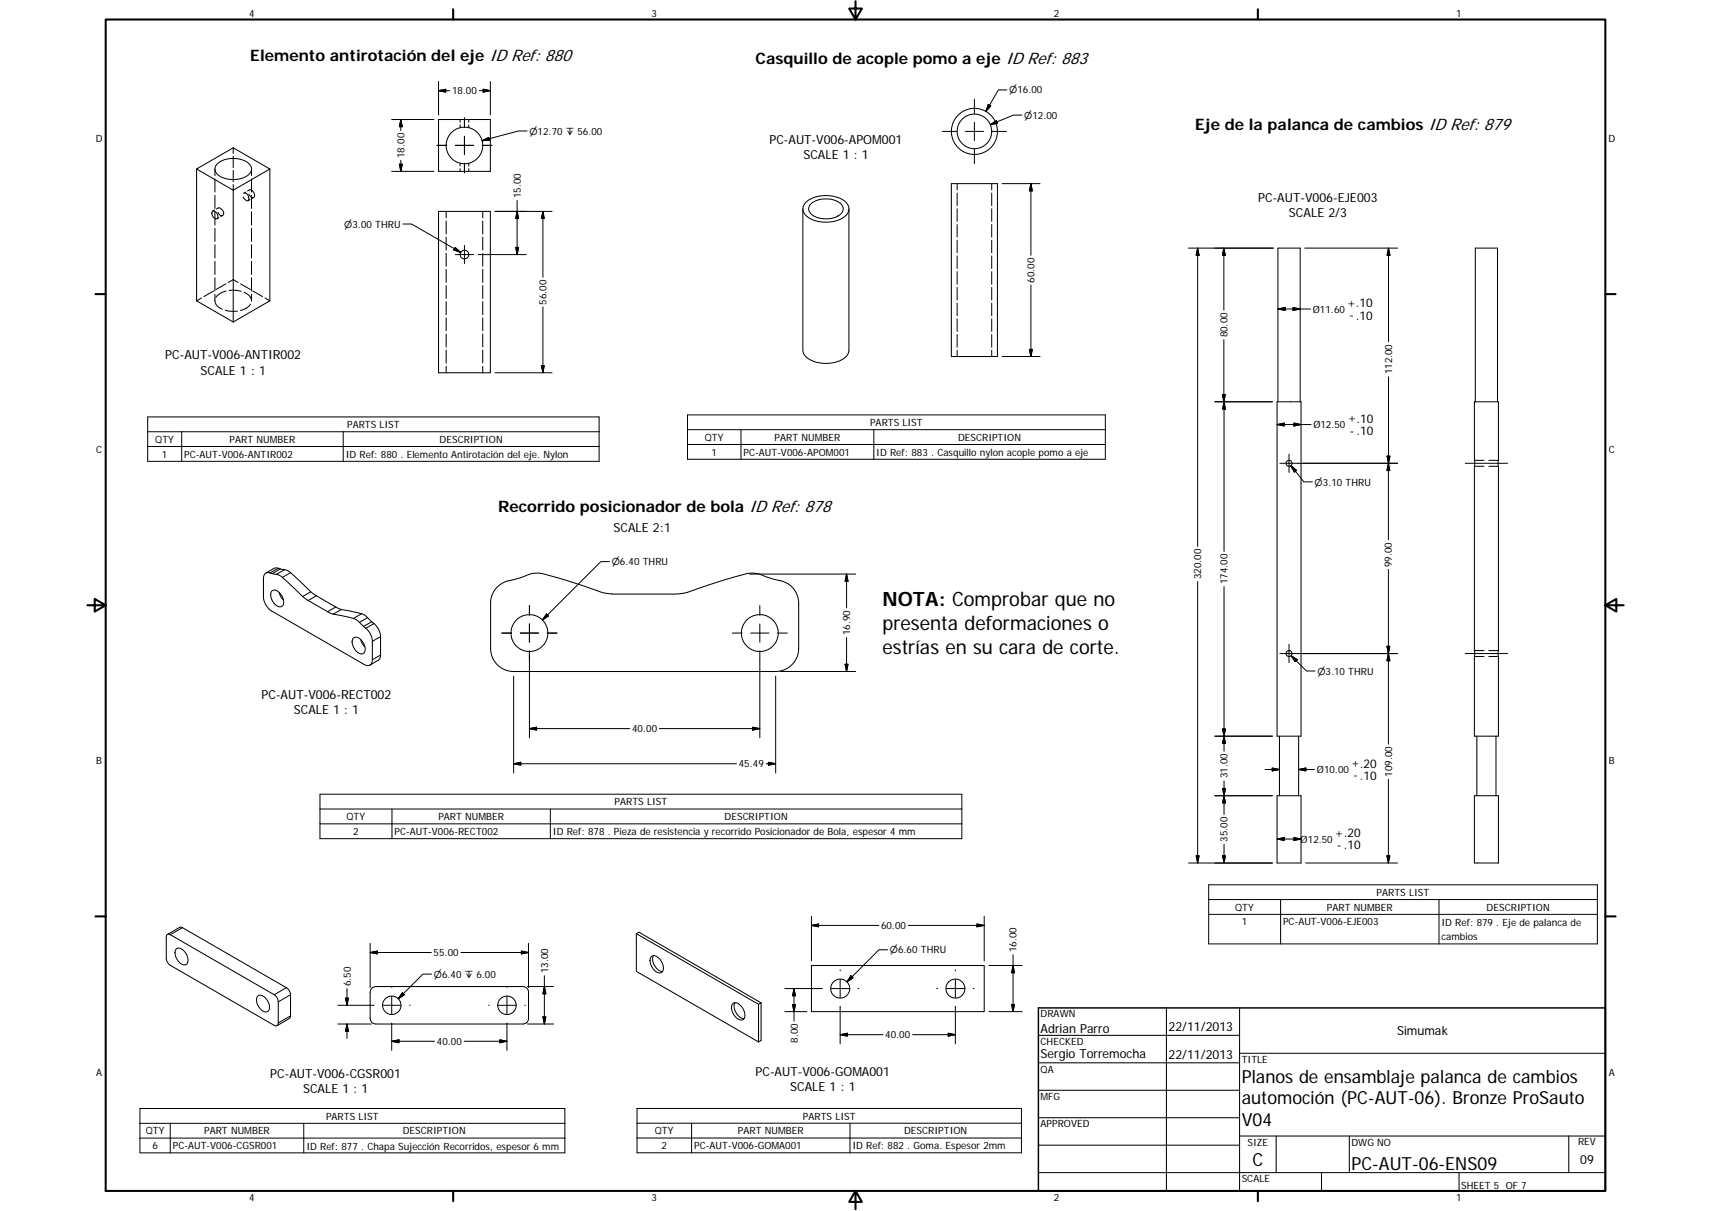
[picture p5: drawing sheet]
<svg xmlns="http://www.w3.org/2000/svg" width="594mm" height="420mm" viewBox="0 0 594 420" stroke-linecap="round" stroke-linejoin="round" font-family="sans-serif">
<g fill="none" stroke="#000" stroke-width=".36">
<path d="M68.3 58.6v45.8M74.6 58.6v2.3M75.4 56.9a9 9 0 0 1 11.4 .2 2.9 2.9 0 0 1-2 4.5 8.9 8.9 0 0 1-9.7-1.6 2.34 2.34 0 0 1 .3-3.1zM81 51.3l12.7 7.3M81 51.3l-12.7 7.3M81 51.3v1.9M81 54.2v3.9M81 59.1v4M87.3 58.6v2.3M93.7 58.6v45.8M93.7 58.6l-12.7 7.4-12.7-7.4M152.3 41.5h18v18h-18z"/>
<path d="M159.8 41.5v.9M159.8 43.3v1M159.8 56.6v1M159.8 58.5v1M162.8 41.5v.9M162.8 43.3v1M162.8 56.6v1M162.8 58.5v1M73.7 73.4a1.57 1.57 0 0 1 2 1.8 .75 .75 0 0 1-.6 .8 .75 .75 0 0 1-.9-.5 1.87 1.87 0 0 1-.5-2.1zM74.5 72.9l-.6 .4M74.6 62.1v4.5M74.6 67.8v4.5"/>
<path d="M74.6 73.5v4.6M74.6 79.2v4.6M75.7 72.2a1.66 1.66 0 0 1 1.6 .8 1.66 1.66 0 0 1 0 1.7 1.23 1.23 0 0 1-1.6-1M75.8 72.1l-.6 .4M76 75.5l-.6 .3M77.3 74.7l-.6 .4M81 64v47.7M84.7 67a1.68 1.68 0 0 1 1.5 .9 1.68 1.68 0 0 1-.2 1.8l-1-.5-.6-.9M85.3 66.7l-.6 .3M86.6 65.9a1.69 1.69 0 0 1 1.5 2.6 1.49 1.49 0 0 1-1.7-1.2M86.6 65.9l-.6 .4M86.8 69.2l-.6 .4"/>
<path d="M87.3 62.1v4.5M87.3 67.8v4.5M87.3 73.5v4.6M87.3 79.2v4.6M88.1 68.5l-.6 .4M152.3 73.3h18v56h-18zM154.9 73.3v2.3M154.9 76.7v4.5M167.6 73.3v2.3M167.6 76.7v4.5M278.8 72.5v49a5.7 5.7 0 0 0 5.2 4.3 10.3 10.3 0 0 0 10.3-2.8l.5-1.5v-49M279.8 70.2a11.4 11.4 0 0 1 14.2 .3 3.4 3.4 0 0 1-1.6 5.3 12 12 0 0 1-12.6-1 3 3 0 0 1 0-4.6z"/>
<path d="M281.6 70.7a8.5 8.5 0 0 1 10.7 .4 2.65 2.65 0 0 1-1.7 4.1 8.8 8.8 0 0 1-9.2-1.2 2.24 2.24 0 0 1 .2-3.3zM330.3 63.7h16v60h-16zM332.3 63.7v2.2M332.3 67v4.4M332.3 72.5v4.3M332.3 77.9v4.4M344.3 63.7v2.2M344.3 67v4.4M344.3 72.5v4.3M344.3 77.9v4.4M74.6 84.9v4.6M74.6 90.7v4.5"/>
<path d="M74.6 96.4v4.5M78.4 98.5l-3.4 1.9M82.7 98l-1.7-1-1.7 1M83.5 98.5l3.4 1.9M87.3 84.9v4.6M87.3 90.7v4.5M87.3 96.4v4.5M154.9 82.3v4.5M154.9 87.9v4.5M154.9 93.5v4.5M154.9 99.1v4.5M167.6 82.3v4.5"/>
<path d="M167.6 87.9v4.5M167.6 93.5v4.5M167.6 99.1v4.5M332.3 83.3v4.4M332.3 88.8v4.4M332.3 94.3v4.3M332.3 99.7v4.4M344.3 83.3v4.4M344.3 88.8v4.4M344.3 94.3v4.3M344.3 99.7v4.4M68.3 104.4l12.7 7.3"/>
<path d="M69.9 103.4l-1.6 1M74.2 100.9l-3.4 2M74.6 104.2a3.4 3.4 0 0 0 2.6 3.1M74.6 102.1v2.3M78.2 107.7l2.2 .3 2-.1M78.5 101a5.7 5.7 0 0 0-3.5 2.2M79.5 100.8l2.3-.1 1.9 .4M84.8 101.4a3.5 3.5 0 0 1 2.5 3.1M87 105.5a5.2 5.2 0 0 1-3.5 2.2M87.3 102.1v2.3M87.8 100.9l3.4 2M92 103.4l1.7 1"/>
<path d="M93.7 104.4l-12.7 7.3M154.9 104.7v4.5M154.9 110.3v4.5M154.9 115.9v4.5M167.6 104.7v4.5M167.6 110.3v4.5M167.6 115.9v4.5M332.3 105.2v4.3M332.3 110.6v4.4M332.3 116.1v4.4M344.3 105.2v4.3M344.3 110.6v4.4"/>
<path d="M344.3 116.1v4.4M154.9 121.5v4.5M154.9 127.1v2.2M167.6 121.5v4.5M167.6 127.1v2.2M332.3 121.5v2.2M344.3 121.5v2.2M443.4 139.4h8.3v116h-8.3zM443.7 139.4v-53.3h7.7v53.3M512.2 139.4v-53.3h7.8v53.3M511.9 159.7v2.1M511.9 159.7h3.4"/>
<path d="M516.9 159.7h3.4M520.3 159.7v2.1M520.3 159.7v-20.3h-8.4v20.3M511.9 161.8v63.9M511.9 161.8h3.4M516.9 161.8h3.4M520.3 161.8v63.9M91.9 199.1a2.13 2.13 0 0 1 2.6-.1l.5 .1a4.5 4.5 0 0 1 3 1.2l7.5 7.1 9.7 5.5a28.5 28.5 0 0 1 8.9 2.4l2.5 2.4a6.3 6.3 0 0 1 2.7 4.8v6.4a1.71 1.71 0 0 1-.8 1.9 1.71 1.71 0 0 1-2-.3l-32.2-18.5a6.2 6.2 0 0 1-2.8-4.9v-6.4zM92.3 198.8l2.8-1.6a3.4 3.4 0 0 1 2.7 .3 4.3 4.3 0 0 1 3.1 1.2l8.4 7.7 8.3 4.7 8 1.8a8.3 8.3 0 0 1 3.5 2.8M97.4 197.4l-2.9 1.6M98.8 197.7l-2.8 1.6M94.5 205a2.55 2.55 0 0 1 3.3 1.6 2.84 2.84 0 0 1 0 3.9 3.6 3.6 0 0 1-3.7-3.4v-1.4z"/>
<path d="M96.9 205.5l.6 1.4 .9 1.2M107.9 205.3l-2.8 1.7M109.8 206.7l-2.8 1.6M116.6 210.6l-2.9 1.6M118.5 211.5l-2.8 1.6M127.6 214.3l-2.8 1.6M129.1 215.7l1.9 1.9 .9 2.1 .2 7.6-.4 1.5-3.2 1.9M129.1 215.7l-2.9 1.6M172.6 203.7a9.9 9.9 0 0 1 6.3-2.7l1.1-.3a17.1 17.1 0 0 1 7-1.9 166.2 166.2 0 0 1 22.7 6.9l3.7 .4h20.9l4.5-.6a153 153 0 0 1 21.9-6.7 11.5 11.5 0 0 1 5.9 1.5l1 .4a16.4 16.4 0 0 1 6.4 2.1 8.1 8.1 0 0 1 3.3 6.5v15.7a8 8 0 0 1-8 8h-91a7.9 7.9 0 0 1-8-8v-15.7a7.7 7.7 0 0 1 2.3-5.6zM122.8 221.3a2.55 2.55 0 0 1 3.3 1.6 2.59 2.59 0 0 1-.3 4 4.1 4.1 0 0 1-3.2-5.4zM125.2 221.8l.4 1.1 1.1 1.6M511.9 225.7v2.1"/>
<path d="M511.9 227.8v27.6h8.4v-27.6M511.9 227.8h3.4M511.9 225.7h3.4M516.9 227.8h3.4M516.9 225.7h3.4M520.3 225.7v2.1M444.2 255.4v20.7M450.9 255.4v20.7M512.8 255.4v20.7M519.4 255.4v20.7M443.4 276.1h8.3v23.3h-8.3zM511.9 276.1h8.4v23.3h-8.4z"/>
<path d="M57.9 324.4l.6-.3 .6 .2 36.1 20.8a3.1 3.1 0 0 1 1.4 2.5v7.3a.86 .86 0 0 1-.4 1 .86 .86 0 0 1-1-.2l-36.1-20.8a3.1 3.1 0 0 1-1.4-2.4zM58.1 324.2l4.3-2.4h.8l36.2 20.9a3 3 0 0 1 1.5 2.4l-.1 7.9-.3 .4-4.3 2.5M61.1 329.4a2.22 2.22 0 0 1 3.2 1.1 3.1 3.1 0 0 1 .3 4.2 3.5 3.5 0 0 1-3.7-3.4l-.1-1.1zM221 323.9l42.4 24.5M221 323.9v13.1l42.4 24.5M221 323.9l.8-.5 42.5 24.5M226.2 331.9a2.95 2.95 0 0 1 3.7 2.3 2.12 2.12 0 0 1-.9 3.4 4.4 4.4 0 0 1-3-5.6zM226.9 331.6a4.3 4.3 0 0 0 3.2 5.5M281.7 335h60v16h-60zM89.4 345.7a2.17 2.17 0 0 1 3.2 1.1 3.1 3.1 0 0 1 .3 4.2 3.6 3.6 0 0 1-3.8-3.4v-1.1zM129.2 342.8l1.3-.5h51a2.01 2.01 0 0 1 2 2v9a1.93 1.93 0 0 1-2 2h-51a1.97 1.97 0 0 1-2-2v-9l.1-.7zM254.5 348.2a2.48 2.48 0 0 1 3.3 1.5 2.96 2.96 0 0 1 0 4.1 4.1 4.1 0 0 1-3.8-4.3z"/>
<path d="M255.2 347.9a4.3 4.3 0 0 0 3.2 5.5M263.4 348.4v13.1M264.3 347.9l-.9 .5M264.3 347.9v13.1l-.9 .5M360.5 359.2h69.9M405 349.7v63.5M430.4 349.7v63.5M360.5 368.7h69.9M360.5 378.3h69.9M430.4 365.4h127M360.5 387.8h69.9M360.5 397.3h69.9"/>
<path d="M430.4 394.1h127M443.1 394.1v12.7M468.5 394.1v12.7M544.7 394.1v12.7M360.5 406.8h196.9M458.8 406.8v6.4M506.6 406.8v6.4"/>
<circle cx="161.3" cy="50.5" r="6.4"/>
<circle cx="338.3" cy="45.6" r="8"/>
<circle cx="338.3" cy="45.6" r="6"/>
<circle cx="161.3" cy="88.3" r="1.5"/>
<circle cx="447.6" cy="160.8" r="1.03"/>
<circle cx="183.8" cy="219.6" r="6.4"/>
<circle cx="263.8" cy="219.6" r="6.4"/>
<circle cx="447.6" cy="226.8" r="1.03"/>
<circle cx="136" cy="348.8" r="3.2"/>
<circle cx="176" cy="348.8" r="3.2"/>
<circle cx="291.7" cy="343" r="3.3"/>
<circle cx="331.7" cy="343" r="3.3"/>
</g>
<g fill="none" stroke="#000" stroke-width=".35">
<path d="M152.3 28.3v11.6M152.3 31.5l2.5-.5v1zM152.3 31.5h3.8M166.4 31.5h3.9M167.8 31l2.5 .5-2.5 .5zM170.3 28.3v11.6M338.3 34.4v5M343.1 36.2l.9 .5-1.7 2zM349.6 31.2h-3l-4.3 7.5M354.8 39.9h-3l-7.9 3.4M136 41.5h14.7M136 59.5h14.7"/>
<path d="M138.7 57h1l-.5 2.5zM139.2 41.5v3.8M139.2 41.5l.5 2.5h-1zM139.2 55.6v3.9M151.7 50.4h3.4M158.1 50.4h6.3M161.3 40.9v3.4M161.3 47.3v6.3M161.3 56.6v3.4M167.4 48.8l2.3-1.1 .3 .9zM167.4 50.4h3.4M183 45.4h-3l-12.6 3.4"/>
<path d="M327.1 45.6h5.1M335.1 45.6h6.4M338.3 42.4v6.4M338.3 51.8v5M343.9 43.3l2.1-1.5 .4 1zM344.5 45.6h5M139.9 77.7h3l17.1 9.9M171.9 73.3h19.8M179.6 69.6v18.7M179.6 73.3l.5 2.5h-1zM188.5 73.3v22.9M188.5 73.3l.5 2.5h-1z"/>
<path d="M347.9 63.7h13.2M357.9 63.7v24.9M357.9 63.7l.5 2.5h-1zM158 85.9l2 1.7-2.4-.9zM158.1 88.3h6.3M161.3 85.2v6.3M165.9 88.3h16.8M179.1 85.8h1l-.5 2.5zM357.9 98.9v24.8M412.7 86.1h29.4M415.8 86.1v103.5M415.8 86.1l.5 2.5h-1z"/>
<path d="M424.9 86.1v21.5M424.9 86.1l.5 2.5h-1zM453 86.1h32.3M482.1 86.1v32.5M482.1 86.1l.5 2.5h-1zM188.5 106.4v22.9M424.9 117.9v21.5M443.7 107.2l2.5-.5v1zM443.7 107.2h11.4M448.9 106.7l2.5 .5-2.5 .5zM171.9 129.3h19.8M188 126.8h1l-.5 2.5z"/>
<path d="M347.9 123.7h13.2M357.4 121.2h1l-.5 2.5zM421.8 139.4h20M424.4 136.9h1l-.5 2.5zM425 139.4v51.9M425 139.4l.5 2.5h-1zM482.1 130.7v56.6M51.3 144.7h156.7v15.4h-156.7zM51.3 149.8h156.7M51.3 154.9h156.7M63.1 149.8v10.3M119.2 149.8v10.3"/>
<path d="M238.7 144h145.1v15.3h-145.1zM238.7 149.1h145.1M238.7 154.2h145.1M257.3 149.1v10.2M303.4 149.1v10.2M443.4 147.3l2.5-.5v1zM443.4 147.3h11.8M447.6 157.6v6.3M449.3 146.8l2.4 .5-2.4 .5zM481.6 158.2h1l-.5 2.5zM448.2 161.5l4.5 5.7h3M448.2 161.5l2 1.7-.8 .6z"/>
<path d="M482.1 160.7l.5 2.6h-1zM485.3 160.7h-40.9M508.8 160.7h14.6M96.6 197.1l-2.8 1.7M100.9 198.7l-2.9 1.6M211.6 194.9h-3l-20.3 20.2M260.3 199.2h36.8M293.9 199.2v11.7M293.9 199.2l.5 2.5h-1zM482.1 197.6v60.6M125.6 212.9l-2.9 1.7M129.9 216.3l-2.9 1.7"/>
<path d="M174.2 219.6h3.4M180.7 219.6h6.3M183.8 210.1v3.4M183.8 216.5v6.3M189.8 213l.7 .7-2.2 1.4zM190 219.6h3.4M254.2 219.6h3.4M260.6 219.6h6.4M263.8 210.1v3.4M263.8 216.5v6.3M270 219.6h3.4M415.8 201.8v97.6"/>
<path d="M425 203.5v57.1M132.1 220.9l-2.8 1.6M132.1 227.3l-2.8 1.6M178.3 234.6v33.6M183.8 225.8v30.2M263.8 225.8v30.2M269.3 234.6v33.6M270.9 233h26.2M293.4 230.5h1l-.5 2.5zM293.9 221.2v11.8M444.4 226.8h40.8M447.6 223.6v6.3"/>
<path d="M448.3 227.5l5.3 5.3h3M448.3 227.5l2.1 1.4-.7 .7zM481.6 224.2h1l-.5 2.6zM482.1 226.8l.5 2.5h-1zM508.8 226.8h14.6M183.8 252.8l2.5-.5v1zM183.8 252.8h34.9M229 252.8h34.8M261.3 252.3l2.5 .5-2.5 .5zM421.8 255.4h20M424.5 252.9h1l-.5 2.5zM425 255.4l.5 2.5h-1z"/>
<path d="M111.1 275.5h222.9v15.5h-222.9zM178.3 265l2.5-.5v1zM178.3 265h77.4M266 265h3.3M266.8 264.5l2.5 .5-2.5 .5zM421.8 276.1h20M424.5 273.6h1l-.5 2.5zM425 270.9v11.7M425 276.1l.5 2.5h-1zM439.2 267h5M441.7 266.5l2.5 .5-2.5 .5zM450.9 267l2.5-.5v1z"/>
<path d="M450.9 267h5.5M482.1 270.3v29.1M111.1 280.7h222.9M111.1 285.8h222.9M136.1 280.7v10.3M191.1 280.7v10.3M412.7 299.4h29.1M415.3 296.9h1l-.5 2.5zM424.5 296.9h1l-.5 2.5zM425 292.9v6.5M443.4 291.1l2.5-.5v1zM443.4 291.1h8.3"/>
<path d="M449.3 290.6l2.4 .5-2.4 .5zM453.3 299.4h31.9M481.6 296.9h1l-.5 2.5zM281.7 317.9v15.5M341.7 317.9v15.5M419.7 307h134.9v20.5h-134.9zM419.7 312.1h134.9M419.7 317.2h134.9M444.6 312.1v15.4M499.6 312.1v15.4M63.4 321.9l-4.3 2.4M128.5 330.5l2.5-.5v1z"/>
<path d="M128.5 327.3v15.4M149.8 330.5h-21.3M149.8 338h-3l-8.5 8.5M160.1 330.5h23.4M181 330l2.5 .5-2.5 .5zM183.5 327.3v15.4M189 338.5v16.8M281.7 321.1l2.5-.5v1zM281.7 321.1h23.4M291.7 336.5v.3M291.7 339.8v6.4M295.5 338.5l.7 .8-2.1 1.4z"/>
<path d="M308.2 329.5h-3l-11.1 11.2M315.4 321.1h26.3M331.7 336.5v.3M331.7 339.8v6.4M339.2 320.6l2.5 .5-2.5 .5zM343.3 335h11.6M351.7 331.2v19.8M351.7 335l.5 2.5h-1zM99.4 342.7l-4.2 2.4M100.9 352.5l-4.3 2.4M100.9 345.1l-4.3 2.5M117.3 355.3h11.6"/>
<path d="M117.3 348.8h12.6M120 346.3h1l-.5 2.5zM120.5 343v5.8M120.5 355.3v5M120.5 355.3l.5 2.5h-1zM132.8 348.8h6.4M136 342.4v.2M136 345.6v6.4M136 355v9.4M139.7 344.4l.7 .7-2.1 1.4zM142.2 348.8h.2M169.6 348.8h.3"/>
<path d="M172.8 348.8h6.4M176 342.4v.2M176 345.6v6.4M176 355v9.4M182.2 348.8h.2M183.1 342.3h9.1M183.1 355.3h9.1M188.5 352.8h1l-.5 2.5zM189 342.3l.5 2.5h-1zM272.5 351h7.6M275.2 348.5h1l-.5 2.5zM275.7 343v11.3"/>
<path d="M275.7 343l.5 2.5h-1zM285.6 343h-13.1M288.5 343h6.4M291.7 359l2.5-.5v1zM291.7 359h14.9M291.7 349.2v13M297.9 343h.3M316.9 359h14.8M325.2 343h.4M328.5 343h6.4M329.2 358.5l2.5 .5-2.5 .5zM331.7 349.2v13"/>
<path d="M337.9 343h.3M343.3 351h11.6M351.2 348.5h1l-.5 2.5zM136 361.3l2.5-.5v1zM136 361.3h14.9M173.5 360.8l2.5 .5-2.5 .5zM176 361.3h-14.8M48.6 394.9h147.5M48.6 389.7h147.5M48.6 384.6h147.5v15.4h-147.5zM59.1 389.7v10.3M105.5 389.7v10.3"/>
<path d="M221.2 384.6h133.5v15.4h-133.5zM221.2 389.7h133.5M221.2 394.8h133.5M240.1 389.7v10.3M295.1 389.7v10.3"/>
</g>
<g fill="none" stroke="#000" stroke-width=".71">
<path d="M36.7 6.8h520.7v406.4h-520.7zM157.3 3.2v3.6M297 .4v6.4l-2.2-3.8h4.5l-2.3 3.8M436.7 3.2v3.6M33.1 102h3.6M557.4 102h3.6M30.3 210h6.4l-3.8-2.2v4.4l3.8-2.2M557.4 210l3.8 2.2v-4.4l-3.8 2.2h6.3M33.1 317.9h3.6M557.4 317.9h3.6M157.3 413.2v3.6M297 413.2l2.3 3.8h-4.5l2.2-3.8v6.3"/>
<path d="M436.7 413.2v3.6"/>
</g>
<path d="M360.5 349.7h196.9v63.5h-196.9z" fill="none" stroke="#000" stroke-width=".51"/>
<g fill="#000" stroke="#000" stroke-width=".35">
<path d="M152.3 31.5l2.5-.5v1zM167.8 31l2.5 .5-2.5 .5zM343.1 36.2l.9 .5-1.7 2zM138.7 57h1l-.5 2.5zM139.2 41.5l.5 2.5h-1zM167.4 48.8l2.3-1.1 .3 .9zM343.9 43.3l2.1-1.5 .4 1zM179.6 73.3l.5 2.5h-1zM188.5 73.3l.5 2.5h-1zM357.9 63.7l.5 2.5h-1zM158 85.9l2 1.7-2.4-.9zM179.1 85.8h1l-.5 2.5z"/>
<path d="M415.8 86.1l.5 2.5h-1zM424.9 86.1l.5 2.5h-1zM482.1 86.1l.5 2.5h-1zM443.7 107.2l2.5-.5v1zM448.9 106.7l2.5 .5-2.5 .5zM188 126.8h1l-.5 2.5zM357.4 121.2h1l-.5 2.5zM424.4 136.9h1l-.5 2.5zM425 139.4l.5 2.5h-1zM443.4 147.3l2.5-.5v1zM449.3 146.8l2.4 .5-2.4 .5zM481.6 158.2h1l-.5 2.5z"/>
<path d="M448.2 161.5l2 1.7-.8 .6zM482.1 160.7l.5 2.6h-1zM189.8 213l.7 .7-2.2 1.4zM293.9 199.2l.5 2.5h-1zM293.4 230.5h1l-.5 2.5zM448.3 227.5l2.1 1.4-.7 .7zM481.6 224.2h1l-.5 2.6zM482.1 226.8l.5 2.5h-1zM183.8 252.8l2.5-.5v1zM261.3 252.3l2.5 .5-2.5 .5zM424.5 252.9h1l-.5 2.5zM425 255.4l.5 2.5h-1z"/>
<path d="M178.3 265l2.5-.5v1zM266.8 264.5l2.5 .5-2.5 .5zM424.5 273.6h1l-.5 2.5zM425 276.1l.5 2.5h-1zM441.7 266.5l2.5 .5-2.5 .5zM450.9 267l2.5-.5v1zM415.3 296.9h1l-.5 2.5zM424.5 296.9h1l-.5 2.5zM443.4 291.1l2.5-.5v1zM449.3 290.6l2.4 .5-2.4 .5zM481.6 296.9h1l-.5 2.5zM128.5 330.5l2.5-.5v1z"/>
<path d="M181 330l2.5 .5-2.5 .5zM281.7 321.1l2.5-.5v1zM295.5 338.5l.7 .8-2.1 1.4zM339.2 320.6l2.5 .5-2.5 .5zM351.7 335l.5 2.5h-1zM120 346.3h1l-.5 2.5zM120.5 355.3l.5 2.5h-1zM139.7 344.4l.7 .7-2.1 1.4zM188.5 352.8h1l-.5 2.5zM189 342.3l.5 2.5h-1zM275.2 348.5h1l-.5 2.5zM275.7 343l.5 2.5h-1z"/>
<path d="M291.7 359l2.5-.5v1zM329.2 358.5l2.5 .5-2.5 .5zM351.2 348.5h1l-.5 2.5zM136 361.3l2.5-.5v1zM173.5 360.8l2.5 .5-2.5 .5z"/>
</g>
<g font-size="6.9">
<text x="306.4" y="210.4">NOTA: Comprobar que no</text>
<text x="306.4" y="218.6">presenta deformaciones o</text>
<text x="306.4" y="226.8">estrías en su cara de corte.</text>
</g>
<g font-size="6.3">
<text x="431.1" y="375.7">Planos de ensamblaje palanca de cambios</text>
<text x="431.1" y="383.2">automoción (PC-AUT-06). Bronze ProSauto</text>
<text x="431.1" y="390.7">V04</text>
<text x="434.8" y="404.7">C</text>
<text x="469.2" y="406">PC-AUT-06-ENS09</text>
</g>
<g font-size="5.5">
<text x="86.9" y="21.3">Elemento antirotación del ejeID Ref: 880</text>
<text x="262.3" y="22.1">Casquillo de acople pomo a ejeID Ref: 883</text>
<text x="415" y="45.1">Eje de la palanca de cambiosID Ref: 879</text>
<text x="172.9" y="177.8">Recorrido posicionador de bola ID Ref: 878</text>
</g>
<g font-size="4.4">
<text x="267.2" y="50">PC-AUT-V006-APOM001</text>
<text x="278.9" y="55.3">SCALE 1 : 1</text>
<text x="436.9" y="70">PC-AUT-V006-EJE003</text>
<text x="447.5" y="75.2">SCALE 2/3</text>
<text x="57.4" y="124.7">PC-AUT-V006-ANTIR002</text>
<text x="69.7" y="130">SCALE 1 : 1</text>
<text x="213" y="184.4">SCALE 2:1</text>
<text x="90.8" y="242.5">PC-AUT-V006-RECT002</text>
<text x="102" y="247.7">SCALE 1 : 1</text>
<text x="361.3" y="358.4">Adrian Parro</text>
<text x="405.8" y="357.8">22/11/2013</text>
<text x="485.1" y="359.2">Simumak</text>
<text x="361.3" y="367.1">Sergio Torremocha</text>
<text x="405.8" y="367.3">22/11/2013</text>
<text x="93.8" y="374.1">PC-AUT-V006-CGSR001</text>
<text x="262.4" y="373.3">PC-AUT-V006-GOMA001</text>
<text x="105.2" y="379.3">SCALE 1 : 1</text>
<text x="274.4" y="378.6">SCALE 1 : 1</text>
<text x="548.7" y="404">09</text>
</g>
<g font-size="4.2">
<text x="467.8" y="106.4">+.10</text>
<text x="468.5" y="110.7">- .10</text>
<text x="467.9" y="146.5">+.10</text>
<text x="468.7" y="150.8">- .10</text>
<text x="469.2" y="266.2">+.20</text>
<text x="469.9" y="270.4">- .10</text>
<text x="463.5" y="290.3">+.20</text>
<text x="464.3" y="294.5">- .10</text>
</g>
<g font-size="3.5">
<text x="86.6" y="5.8">4</text>
<text x="226.3" y="5.8">3</text>
<text x="365.9" y="5.8">2</text>
<text x="505.6" y="5.8">1</text>
<text x="156.9" y="32.7">18.00</text>
<text x="33.2" y="49.4">D</text>
<text x="558.5" y="49.4">D</text>
<text x="140.5" y="54.8" transform="rotate(-90 140.5 54.8)">18.00</text>
<text x="180.8" y="68.8" transform="rotate(-90 180.8 68.8)">15.00</text>
<text x="359.2" y="98.1" transform="rotate(-90 359.2 98.1)">60.00</text>
<text x="189.8" y="105.7" transform="rotate(-90 189.8 105.7)">56.00</text>
<text x="455.9" y="108.5">Ø11.60</text>
<text x="426.2" y="117.1" transform="rotate(-90 426.2 117.1)">80.00</text>
<text x="483.4" y="129.9" transform="rotate(-90 483.4 129.9)">112.00</text>
<text x="120.5" y="148.5">PARTS LIST</text>
<text x="302.1" y="147.8">PARTS LIST</text>
<text x="456" y="148.6">Ø12.50</text>
<text x="53.9" y="153.6">QTY</text>
<text x="79.7" y="153.6">PART NUMBER</text>
<text x="152.6" y="153.6">DESCRIPTION</text>
<text x="244.7" y="153">QTY</text>
<text x="268.9" y="152.9">PART NUMBER</text>
<text x="332.6" y="153">DESCRIPTION</text>
<text x="33.4" y="157.3">C</text>
<text x="56.2" y="158.8">1</text>
<text x="64" y="158.8">PC-AUT-V006-ANTIR002</text>
<text x="120.1" y="158.9">ID Ref: 880 . Elemento Antirotación del eje. Nylon</text>
<text x="247.1" y="158.1">1</text>
<text x="258.2" y="158.1">PC-AUT-V006-APOM001</text>
<text x="304.3" y="158.1">ID Ref: 883 . Casquillo nylon acople pomo a eje</text>
<text x="558.6" y="157.3">C</text>
<text x="483.3" y="196.8" transform="rotate(-90 483.3 196.8)">99.00</text>
<text x="417.1" y="201" transform="rotate(-90 417.1 201)">320.00</text>
<text x="426.2" y="202.7" transform="rotate(-90 426.2 202.7)">174.00</text>
<text x="295.2" y="220.4" transform="rotate(-90 295.2 220.4)">16.90</text>
<text x="219.5" y="254.1">40.00</text>
<text x="33.4" y="265.2">B</text>
<text x="256.5" y="266.2">45.49</text>
<text x="457.2" y="268.3">Ø10.00</text>
<text x="483.3" y="269.5" transform="rotate(-90 483.3 269.5)">109.00</text>
<text x="558.6" y="265.2">B</text>
<text x="426.2" y="270.1" transform="rotate(-90 426.2 270.1)">31.00</text>
<text x="213.4" y="279.4">PARTS LIST</text>
<text x="120.3" y="284.5">QTY</text>
<text x="152.2" y="284.5">PART NUMBER</text>
<text x="251.6" y="284.5">DESCRIPTION</text>
<text x="122.7" y="289.7">2</text>
<text x="137" y="289.7">PC-AUT-V006-RECT002</text>
<text x="192" y="289.7">ID Ref: 878 . Pieza de resistencia y recorrido Posicionador de Bola, espesor 4 mm</text>
<text x="426.2" y="292.1" transform="rotate(-90 426.2 292.1)">35.00</text>
<text x="451.6" y="292.4">Ø12.50</text>
<text x="478" y="310.8">PARTS LIST</text>
<text x="428.9" y="316">QTY</text>
<text x="460.7" y="315.9">PART NUMBER</text>
<text x="516.2" y="316">DESCRIPTION</text>
<text x="305.9" y="322.3">60.00</text>
<text x="431.2" y="321.1">1</text>
<text x="445.5" y="321.1">PC-AUT-V006-EJE003</text>
<text x="500.5" y="321.1">ID Ref: 879 . Eje de palanca de</text>
<text x="500.5" y="326.3">cambios</text>
<text x="150.6" y="331.7">55.00</text>
<text x="353" y="330.4" transform="rotate(-90 353 330.4)">16.00</text>
<text x="190.3" y="337.7" transform="rotate(-90 190.3 337.7)">13.00</text>
<text x="121.8" y="342.2" transform="rotate(-90 121.8 342.2)">6.50</text>
<text x="361.3" y="353">DRAWN</text>
<text x="151.7" y="362.5">40.00</text>
<text x="277" y="361.9" transform="rotate(-90 277 361.9)">8.00</text>
<text x="307.4" y="360.2">40.00</text>
<text x="361.3" y="362.5">CHECKED</text>
<text x="431.1" y="368.7">TITLE</text>
<text x="33.4" y="373.2">A</text>
<text x="361.3" y="372.1">QA</text>
<text x="558.6" y="373.2">A</text>
<text x="361.3" y="381.6">MFG</text>
<text x="113.2" y="388.4">PARTS LIST</text>
<text x="278.8" y="388.4">PARTS LIST</text>
<text x="50.6" y="393.6">QTY</text>
<text x="70.9" y="393.6">PART NUMBER</text>
<text x="139.9" y="393.6">DESCRIPTION</text>
<text x="227.4" y="393.6">QTY</text>
<text x="256.2" y="393.6">PART NUMBER</text>
<text x="313.9" y="393.6">DESCRIPTION</text>
<text x="361.3" y="391.2">APPROVED</text>
<text x="52.9" y="398.7">6</text>
<text x="60" y="398.7">PC-AUT-V006-CGSR001</text>
<text x="106.4" y="398.8">ID Ref: 877 . Chapa Sujección Recorridos, espesor 6 mm</text>
<text x="229.7" y="398.7">2</text>
<text x="241" y="398.7">PC-AUT-V006-GOMA001</text>
<text x="296" y="398.7">ID Ref: 882 . Goma. Espesor 2mm</text>
<text x="433.2" y="397.5">SIZE</text>
<text x="469.2" y="397.5">DWG NO</text>
<text x="547.9" y="397.4">REV</text>
<text x="431.1" y="410.2">SCALE</text>
<text x="507.3" y="412.4">SHEET 5 OF 7</text>
<text x="86.6" y="416.7">4</text>
<text x="226.3" y="416.7">3</text>
<text x="365.9" y="416.7">2</text>
<text x="505.6" y="416.7">1</text>
</g>
<g font-size="3.3">
<text x="350.4" y="32.4">⌀16.00</text>
<text x="355.6" y="41.1">⌀12.00</text>
<text x="183.8" y="46.7">⌀12.70 ↧ 56.00</text>
<text x="119.5" y="79">⌀3.00 THRU</text>
<text x="456.5" y="168.5">⌀3.10 THRU</text>
<text x="212.4" y="196.1">⌀6.40 THRU</text>
<text x="457.4" y="234">⌀3.10 THRU</text>
<text x="309" y="330.8">⌀6.60 THRU</text>
<text x="150.7" y="339.2">⌀6.40 ↧ 6.00</text>
</g>
</svg>
